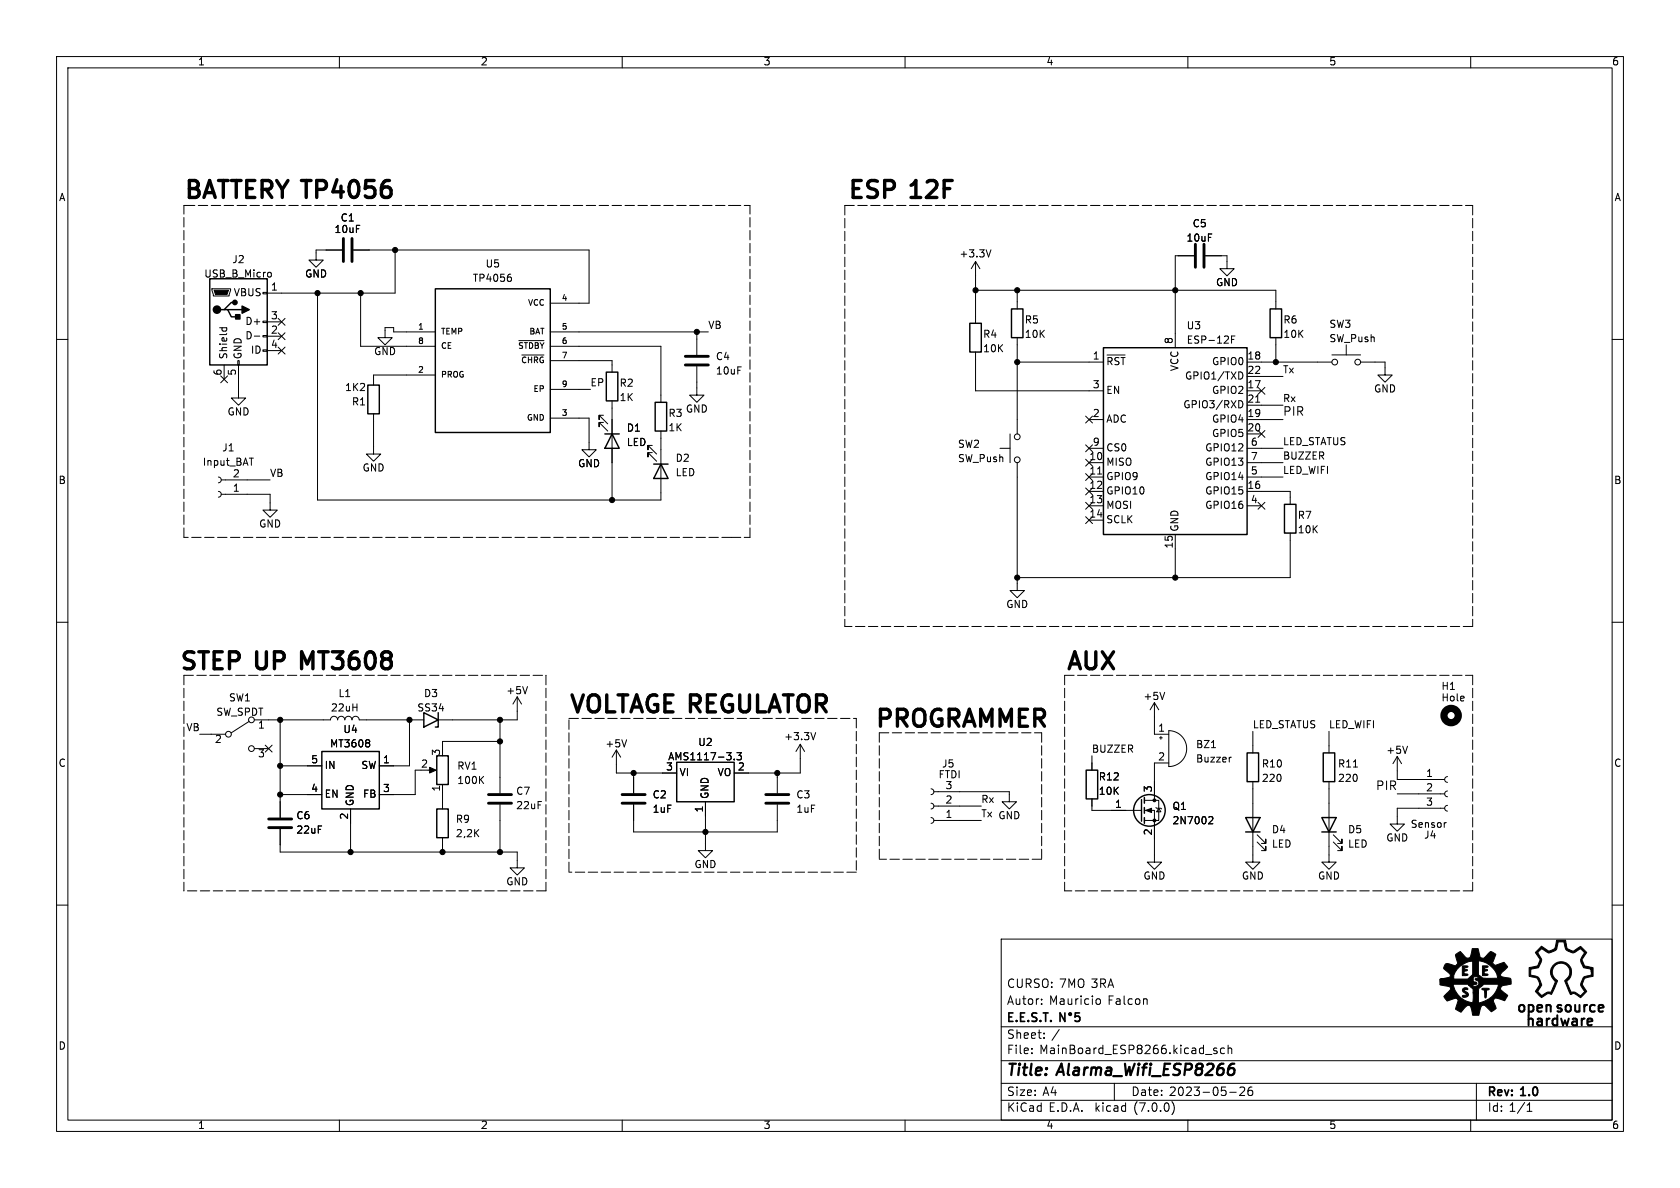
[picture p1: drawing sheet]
<svg xmlns="http://www.w3.org/2000/svg" width="297mm" height="210mm" viewBox="0 0 297 210" stroke-linecap="round" stroke-linejoin="round" font-family="sans-serif">
<g fill="none" stroke="#000" stroke-width=".18">
<path d="M10 10h277v190h-277zM12 12h273v186h-273zM60 10v2M110 10v2M160 10v2M210 10v2M260 10v2M10 60h2M37.5 51.1h3.3v.2l-.3 1h-2.8zM38.8 57.9h1.3M39.3 57.9l-.1 .4M40 57.9l.1 .4"/>
<path d="M45 59.4h.9M46.5 59.3h.7v.3h-.7zM46.5 56.8h.7v.2h-.7zM46.5 51.7h.7v.2h-.7zM47.2 59.4h2.6M47.2 56.9h2.6M47.5 48.1l.3 .1 .2 .2-.1 .5-.4 .1M49.2 56.3l1.2 1.2M49.2 58.8l1.2 1.2M50.4 56.3l-1.2 1.2M50.4 58.8l-1.2 1.2M56.1 51.8v36.6h60.7v-12.2"/>
<path d="M60.5 44.2h-4.6v1.8h1.2l-1.2 1.2-1.3-1.2h1.3M62.5 44.2h41.6v9.4h-6.8M63.8 51.8v9.4h13.2M69.8 44.2v7.6h-22.6M77 58.7h-7.4v-.8h-1.5v1.8h1.2l-1.2 1.3-1.3-1.3h1.3M90.1 48.5h.2M90.2 49l.2 .2v.3l-.2 .2M97.3 58.7h27.9M123.2 58.7v4M172.5 51.3h53.1v3.3M172.5 46.2v11M172.5 46.2l-.8 1.3"/>
<path d="M172.5 46.2l.7 1.3M175.2 44.2l-.4 1.2M179.8 51.3v3.3M179.8 59.7v17M211.1 45.2h-3.3v16.3M213.1 45.2h3.8v2.3h1.3l-1.3 1.3-1.3-1.3h1.3M217.7 60h.4M218.3 59.4h-.6v1.3M225.6 59.7v4.3M285 60h2M39 66.4l1.2 1.3M39.6 64.5v2.6"/>
<path d="M40.2 66.4l-1.2 1.3M42 63.8h.3v.7h-.3zM42.2 64.5v5.9h1.2l-1.2 1.2-1.3-1.2h1.3M46.5 61.8h.7v.3h-.7zM47.2 62h2.6M49.2 61.4l1.2 1.2M50.4 61.4l-1.2 1.2M66 73.2v7.1h1.3l-1.3 1.2-1.2-1.2h1.2M77 66.3h-11v1.8M91.7 60.2h4.5M92.3 62.8h3.9M92.4 60.6h-.5v.4"/>
<path d="M92.5 63.2l-.2 .3M92.7 60.6h.6M92.9 63.2h.1M93 60.6v1M93.4 63.1v1M94 63.1v1M94.2 61l-.2-.4h-.4v1M94.5 63.1v1M95 63.2l.1 .2M95.1 61v-.4h-.5v1M95.5 60.6l.3 .5 .4-.5M95.6 63.2l-.2 .3"/>
<path d="M97.3 73.9h6.8v5.6h1.3l-1.3 1.3-1.2-1.3h1.2M97.3 61.2h19.5v9.9M97.3 63.8h10.9v2M97.3 68.8h7.1M106.7 73.4h-.8v.8v-.8l1.5 1.5M106.7 74.7h-.8v.7v-.7l1.5 1.5M108.2 70.9v17.5M115.3 78.7h-.7v.8v-.8l1.5 1.6M123.2 64.8v5.1h1.3l-1.3 1.2-1.3-1.2h1.3M172.5 62.2v6.9h22.6M176.8 79.2h1.8M178.6 76.7v5.1"/>
<path d="M179.8 64h15.3M191.9 78.6l1.2 1.3M191.9 73.6l1.2 1.2M192.5 79.2h2.6M192.5 74.2h2.6M193.1 78.6l-1.2 1.3M193.1 73.6l-1.2 1.2M195.7 62.8h3.2M196.6 63.6l-.1-.3-.6-.1v1.3M197.8 63.3l-.5-.1-.2 .4M198.2 63.2h.7M198.5 63.2v1.3"/>
<path d="M219 70.8a.64 .64 0 0 1 .7 .7 .64 .64 0 0 1-.7 .6M219.3 65.7a.68 .68 0 0 1 .4 .7 .68 .68 0 0 1-.4 .6M220.5 64h15M220.5 79.2h6.3M220.5 69.1h2.5M220.5 74.2h6.3M220.5 76.7h2.5M220.5 71.6h6.3M220.5 66.5h6.3M222 71.1h.7M222.4 76.1l1.2 1.2M222.4 68.5l1.2 1.2"/>
<path d="M223.6 76.1l-1.2 1.2M223.6 68.5l-1.2 1.2M235.5 62.7h5M238 61v1.7M240.5 64h4.4v2.3h1.2l-1.2 1.3-1.3-1.3h1.3M38.6 84.3l.4 .2 .1 .3-.1 .4-.4 .1M38.6 86.9l.4 .1 .1 .4-.1 .3-.4 .2M39.1 87.4h8.7v2.8h1.2l-1.2 1.2-1.3-1.2h1.3M39.1 84.8h8.7M44.1 81h.7M115.3 80h-.7v.8v-.8l1.5 1.5M179.8 81.8v22.6h1.3l-1.3 1.3-1.2-1.3h1.2"/>
<path d="M191.9 83.7l1.2 1.2M191.9 81.2l1.2 1.2M191.9 86.3l1.2 1.2M191.9 91.3l1.2 1.3M191.9 88.8l1.2 1.2M192.5 81.8h2.6M192.5 84.3h2.6M192.5 86.9h2.6M192.5 89.4h2.6M192.5 91.9h2.6M193.1 83.7l-1.2 1.2M193.1 81.2l-1.2 1.2"/>
<path d="M193.1 86.3l-1.2 1.2M193.1 91.3l-1.2 1.3M193.1 88.8l-1.2 1.2M194 83.8h.8M207.8 94.5v7.6M220.5 86.9h7.6v2.3M220.5 81.8h6.3M220.5 84.3h6.3M220.5 89.4h2.5M222.4 88.8l1.2 1.2M223.6 88.8l-1.2 1.2M228.1 94.2v7.9h-48.3"/>
<path d="M10 110h2M285 110h2M35.3 129.8h4.6M44.1 127.5l-3.2 2M45 127.3h13.4a.64 .64 0 0 1 .7-.7 .64 .64 0 0 1 .6 .7 .64 .64 0 0 1 .6-.7 .64 .64 0 0 1 .7 .7 .64 .64 0 0 1 .6-.7 .64 .64 0 0 1 .6 .7 .64 .64 0 0 1 .7-.7 .64 .64 0 0 1 .6 .7h11.4M45 132.3h2.5M46.9 131.7l1.2 1.2M48.1 131.7l-1.2 1.2M49.5 127.3v17.2M49.5 135.4h7.4M65.3 130.9v.3M65.3 131.4v.5"/>
<path d="M72.4 127.3v8.1h-5.3M74.4 136.1h-1v4.4h-6.3M75.7 136.1h1M78.2 138.7v4.3M88.4 127.3v12.9M88.4 131.1h-10.2v1.2M91.4 123.2v4.1h-13.9M91.4 123.2l-.7 1.3M91.4 123.2l.8 1.3M93.3 121.4l-.5 1.2M109 132.6l-.8 1.3M109 132.6v4.1h10.6"/>
<path d="M109 132.6l.7 1.3M110.8 130.8l-.4 1.2M112 136.7v3.5M129.8 134.2v.1M130.3 133.1h.8l-.5 .4 .4 .2v.5l-.2 .1-.5-.1M137.4 136.7v3.5M141.5 131.6l-.8 1.2M141.5 131.6v5.1h-11.7M141.5 131.6l.7 1.2M144.2 129.5l-.4 1.3M164.6 139.4l.4 .2 .1 .4-.2 .3-.3 .2M165.1 140h13.3v1.7h1.3l-1.3 1.3-1.2-1.3h1.2"/>
<path d="M193 133.6v2.5M204.1 124.2v5.6h2.5M204.1 124.2l-.8 1.3M204.1 124.2l.8 1.3M205 130.4h.5M205.2 130.2v.5M205.9 122.4l-.4 1.3M206.6 129.2a3.2 3.2 0 0 1 3.2 3.1 3.2 3.2 0 0 1-3.2 3.2zM206.6 134.9h-2.5v6.6M217.7 133.9h-.3M221.5 138.2v14.2h1.3l-1.3 1.3-1.3-1.3h1.3M221.5 129.3v3.8"/>
<path d="M234.9 138.2v14.2h1.3l-1.3 1.3-1.2-1.3h1.2M234.9 129.3v3.8M247 133.7v4.1h8.4M247 133.7l-.7 1.3M247 133.7l.8 1.3M248.8 131.9l-.4 1.3M255.9 139.8l-.4 .2-.1 .3 .1 .4 .4 .1M255.9 137.3l-.4 .2-.1 .3 .1 .3 .4 .2M10 160h2M49.5 146.6v4h41.9v2.8h1.3l-1.3 1.3-1.2-1.3h1.2M49.5 140.5h7.4M62 143v7.6"/>
<path d="M78.2 148.1v2.5M88.4 142.2v8.4M112 142.2v4.9h25.4v-4.9M124.7 141.7v8.7h1.3l-1.3 1.2-1.3-1.2h1.3M164.6 142l.4 .1 .1 .4-.2 .4-.3 .1M164.6 144.5l.4 .2 .1 .3-.2 .4-.3 .1M165.1 142.5h8.4M165.1 145h8.4M193 141.2v2.1h8.8M202.3 143.3h1.8v9.1h1.3l-1.3 1.3-1.3-1.3h1.3M202.3 141.5h2.6v3.5h-2.6M204.3 142.7l.2 .2h.7l.2 .1"/>
<path d="M204.9 142.9l.3 .6h-.7zM213.9 144.4h.4l.1 .3-.8 .9h.8M222.2 148.8l1.6 1.6v-.8v.8h-.8M222.2 147.6l1.6 1.5v-.8v.8h-.8M235.7 148.8l1.5 1.6v-.8v.8h-.7M235.7 147.6l1.5 1.5v-.8v.8h-.7M247 140.3h8.4M255.4 142.9h-8.4v2.8h1.3l-1.3 1.2-1.3-1.2h1.3M255.7 145.4l-.3 .1M255.9 142.4l-.4 .1-.1 .4 .1 .3 .4 .2M285 160h2M177 166h108v32h-108z"/>
<path d="M184.1 177.4v.2M184.1 176.6v.2M193.9 176.6h.4l.2 .2v.6l-.2 .2-.4-.1M202.7 176.6l.1 1M60 198v2M110 198v2M160 198v2M177 194.5h108M177 191.5h108M177 187.5h108M177 181.5h108M182.4 186.1v.2"/>
<path d="M182.4 185.3v.2M184.6 183.4v.2M184.6 182.6v.2M197 191.5v3M207.2 194.8a1.74 1.74 0 0 1 0 2.2M210 198v2M215.1 185.3h-.3l-.3 .2 .1 .2 .5 .1v.4h-.6M216.5 185.3h-.5l-.2 .2v.5l.1 .2h.6M217.1 185.4l.2-.1h.4l.1 1M217.1 184.8v1.5M217.4 193.1h1.1M219.2 192.3l.6-.1 .2 .1v.3l-.9 1.1h.9"/>
<path d="M221.3 192.2a.59 .59 0 0 0-.7 .6v.6l.2 .2 .4 .1 .2-.2 .1-.5-.2-.2-.4-.1-.3 .3M260 198v2M261 191.5v6.5M270 196.5h.8M270 195.4l.4-.4v1.5"/>
<circle cx="179.8" cy="77.2" r=".51"/>
<circle cx="236" cy="64" r=".51"/>
<circle cx="240" cy="64" r=".51"/>
<circle cx="179.8" cy="81.3" r=".51"/>
<circle cx="40.4" cy="129.8" r=".51"/>
<circle cx="44.5" cy="127.3" r=".51"/>
<circle cx="44.5" cy="132.3" r=".51"/>
</g>
<path d="M217.5 188.8h.4l.3 .2v.7a.66 .66 0 0 1-.8 .3M218.2 188l-.6 .1" fill="none" stroke="#000" stroke-width=".4"/>
<g fill="none" stroke="#000" stroke-width=".3">
<path d="M188.3 179.1v1.5l-.9-1.5v1.5M190.8 179.1h-.7l-.1 .7 .3-.2 .5 .1 .1 .2-.1 .5-.2 .2-.6-.2"/>
<circle cx="189.2" cy="179.3" r=".21"/>
</g>
<g fill="none" stroke="#000" stroke-width=".25">
<path d="M37.1 49.3h10.1v15.2h-10.1zM39.6 54.7h.7l.6 1.3h1.3M40.3 54.7h2.5M41.5 53.5h-.6l-1.3 1.2h-.6M77 51.1h20.3v25.4h-20.3zM171.4 57.2h2.1v5h-2.1zM178.8 54.6h2v5.1h-2zM224.5 54.6h2.1v5.1h-2.1zM65 68.1h2.1v5.1h-2.1zM106.9 76.7h2.6M107.2 65.8h2v5.1h-2zM108.2 76.7l1.3 2.5h-2.6z"/>
<path d="M115.8 71.1h2.1v5.1h-2.1zM195.1 61.5h25.4v33h-25.4zM115.6 82h2.5M116.8 82l1.3 2.6h-2.5zM227.1 89.2h2v5h-2zM56.9 132.8h10.2v10.2h-10.2zM74.9 126l2.6 1.3-2.6 1.2zM77.2 133.6h2v5.1h-2zM77.5 126v2.5h-.5M119.6 134.7h10.2v7h-10.2zM192 136.1h2.1v5.1h-2.1zM220.5 133.1h2v5.1h-2z"/>
<path d="M233.9 133.1h2.1v5.1h-2.1zM77.2 143h2v5.1h-2zM201.8 141.4v3.8M202.3 141v1M202.3 142.7v1.1M202.3 144.5v1M220.2 144.5h2.6l-1.3 2.6zM220.2 147.1h2.6M233.7 144.5h2.5l-1.3 2.6zM233.7 147.1h2.5"/>
<circle cx="203.2" cy="143.3" r="2.79"/>
</g>
<g fill="none" stroke="#000" stroke-width=".51">
<path d="M60.7 42.2v4M62.2 42.2v4M211.3 43.2v4M212.9 43.2v4M121.2 64.5h4M121.2 63h4M47.5 146.3h4.1M47.5 144.8h4.1M86.4 142h4M86.4 140.5h4M110 142h4M110 140.5h4"/>
<path d="M135.4 142h4M135.4 140.5h4"/>
</g>
<g fill="#000" stroke="#000" stroke-width=".25">
<path d="M41.7 55.6h.7v.8h-.7zM42.8 54.1l1.3 .6-1.3 .7z"/>
<circle cx="38.4" cy="54.7" r=".63"/>
<circle cx="41.5" cy="53.5" r=".38"/>
</g>
<g fill="#000" stroke="#000" stroke-width=".18">
<path d="M37.8 51.3h2.6l-.3 .8h-2zM75.9 135.6l1.2 .5-1.2 .6zM202.6 143.3l1-.4v.7zM258.6 174.8h.1a.47 .47 0 0 1 .8 .1h-.6l-.1 .1 .8 .7a.65 .65 0 0 1-.4 .6 .65 .65 0 0 1-.7-.2l.8-.3-.7-.5-.1-.2zM258.5 170.7l1 .1-.1 .2-.6 .2 .6 .3-.5 .2-.1 .2 .2 .2 .4 .1 .1 .2-1 .1zM255.5 170.5l.5-.2 1.3 .5 .4-.5-.4-1.5 .9-.6 .5 .6a.76 .76 0 0 0 1.2 .4l.4-1.5h1l.3 1.2a.52 .52 0 0 0 .8 .4l1-1.1a1.13 1.13 0 0 1 1 .6l-.5 1.4 .2 .3 .2 .2 1.6-.6 .6 .8-1.2 1.3a.36 .36 0 0 0 .3 .5l1.5 .3 .1 1-.9 .1a.73 .73 0 0 0-1 .9l1.2 1-.5 .9-1.6-.5-.3 .3-.1 .4 .5 1.1-.3 .3-.5 .4-1.2-1.1-.4-.1-.3 .4-.4 1.4h-1.1l-.2-1.1a.61 .61 0 0 0-.6-.7 2.81 2.81 0 0 0-1.2 1.2l-1-.5 .4-1.2a.47 .47 0 0 0-.1-.6 .47 .47 0 0 0-.6 0l-1.2 .4-.6-.8 .7-.7a.84 .84 0 0 0 .5-1l-1.8-.4v-.1h2.3a3.8 3.8 0 0 0 3.4 3.2l.1-.4v-1.3h1v1.8a4.2 4.2 0 0 0 3.5-3.3h-2.6l-.9 .7v.8h-1l-.1-.8-.6-.6h.6a.61 .61 0 0 0 1.1 0 .61 .61 0 0 0-.6-.9v-.1l.5-.2v-.2h-.8v.8l.5 .1 .1 .2v.2h-.4a1.23 1.23 0 0 1-1.2 0h-4.9l-.1-.9h5l.8-.8h1.1l.5 .4a.87 .87 0 0 0 1 .2h1.9a3.5 3.5 0 0 0-3.4-3v2.4h-1.1v-2.4a3.6 3.6 0 0 0-3.3 2.8v.4h-2.3l1.5-.4 .2-.1-.1-.4-1.1-1zM262 174.8l1-.1 .3 .2-.5 .2-.2 1.3-.1-.2-.1-1.1-.4-.2zM262.1 170.7l.9 .1v.2l-.6 .2 .6 .3-.5 .2-.1 .4 .6 .1v.2l-.9 .1zM272.5 167.3l1.3 .8 .8-.3a.92 .92 0 0 0 .5-1l.1-.6h1.6l.2 1.5 1.1 .5 1.3-.9 1.1 1.1-.8 1.2 .4 1.2 1.2 .2v.9v-.6l-1.3-.2-.3-.5a1.14 1.14 0 0 1 .1-1.6l.3-.6-.7-.7-.9 .6a1.45 1.45 0 0 1-1.6-.4l-.4-1.4h-1l-.1 .6a1.16 1.16 0 0 1-1.2 1.3 .85 .85 0 0 1-1-.3l-.6-.4-.1 .1-.6 .6 .3 .6a.99 .99 0 0 1 .1 1.5l-.3 .6-1.4 .2v1.1l.5 .1a1.25 1.25 0 0 1 1.3 1.2l.2 .4-.8 1.2 .8 .7 1-.6h.6l.8-1.9a1.89 1.89 0 0 1 0-3.2 1.89 1.89 0 0 1 2.8 1.5v.1a1.89 1.89 0 0 1-.8 1.6l.7 1.9h.7l1 .6 .8-.7-.6-.8a1.18 1.18 0 0 1 .2-1.4 1.21 1.21 0 0 1 1.3-.7l.2-.1v-1.3l.3 .1v1.5l-.7 .1a1.04 1.04 0 0 0-1.1 1.1v.3l.7 1.2-1.1 1.1-.8-.6a.84 .84 0 0 0-1 0l-1-2.4a1.66 1.66 0 0 0 .9-1.7 1.66 1.66 0 0 0-1.2-1.4 1.62 1.62 0 0 0-1.8 1.1 1.62 1.62 0 0 0 .9 2l-1.1 2.4a.91 .91 0 0 0-1.2 .2l-.6 .4-.4-.5-.7-.6 .4-.6a1.18 1.18 0 0 0 .2-1.3 1.18 1.18 0 0 0-1.1-.7l-.6-.1v-1.6l1.5-.3 .5-1.1-.9-1.2z"/>
<circle cx="56.1" cy="51.8" r=".46"/>
<circle cx="63.8" cy="51.8" r=".46"/>
<circle cx="69.8" cy="44.2" r=".46"/>
<circle cx="123.2" cy="58.7" r=".46"/>
<circle cx="172.5" cy="51.3" r=".46"/>
<circle cx="179.8" cy="51.3" r=".46"/>
<circle cx="207.8" cy="51.3" r=".46"/>
<circle cx="179.8" cy="64" r=".46"/>
<circle cx="225.6" cy="64" r=".46"/>
<circle cx="108.2" cy="88.4" r=".46"/>
<circle cx="179.8" cy="102.1" r=".46"/>
<circle cx="207.8" cy="102.1" r=".46"/>
<circle cx="49.5" cy="127.3" r=".46"/>
<circle cx="49.5" cy="135.4" r=".46"/>
<circle cx="72.4" cy="127.3" r=".46"/>
<circle cx="88.4" cy="127.3" r=".46"/>
<circle cx="88.4" cy="131.1" r=".46"/>
<circle cx="112" cy="136.7" r=".46"/>
<circle cx="137.4" cy="136.7" r=".46"/>
<circle cx="49.5" cy="140.5" r=".46"/>
<circle cx="62" cy="150.6" r=".46"/>
<circle cx="78.2" cy="150.6" r=".46"/>
<circle cx="88.4" cy="150.6" r=".46"/>
<circle cx="124.7" cy="147.1" r=".46"/>
<circle cx="204.1" cy="141.5" r=".25"/>
<circle cx="204.1" cy="145" r=".25"/>
</g>
<path d="M281.4 181.2h-.2" fill="none" stroke="#000" stroke-width=".36"/>
<circle cx="256.5" cy="126.5" r="1.27" fill="none" stroke="#000" stroke-width="1.3"/>
<g fill="none" stroke="#000" stroke-width=".18" stroke-dasharray="1.7 .6">
<path d="M32.8 36.3h96.5M129.3 36.3h3.3M149.4 36.3v74.4M149.4 36.3h110.9M260.3 36.3v74.4M32.5 95v-58.7M129.3 95h-96.8M129.3 95h3.3M132.6 95v-58.7M32.5 119.4h64M32.5 119.4v38.1M96.5 119.4v38.1"/>
<path d="M188.2 119.4v38.1M188.2 119.4h72.1M260.3 110.7h-110.9M260.3 119.4v38.1M100.6 127h50.8M100.6 127.3v27.1M151.4 127v27.2M155.4 129.5v22.4M155.4 129.5h28.7M184.1 129.5v22.4M96.5 157.5h-64M151.4 154.2h-50.8"/>
<path d="M184.1 151.9h-28.7M260.3 157.5h-72.1"/>
</g>
<g font-size="4.2">
<text x="32.8" y="35.6">BATTERY TP4056</text>
<text x="150.1" y="35.6">ESP 12F</text>
<text x="32" y="118.9">STEP UP</text>
<text x="54.4" y="118.9">MT3608</text>
<text x="188.7" y="118.9">AUX</text>
<text x="100.8" y="126.5">VOLTAGE REGULATOR</text>
<text x="154.9" y="129">PROGRAMMER</text>
</g>
<g font-size="2.8">
<text x="178" y="190.8">Title:</text>
<text x="187.1" y="190.8">Alarma_Wifi_ESP8266</text>
</g>
<g font-size="2.5">
<text x="268" y="179.5">open source</text>
<text x="269.5" y="181.9">hardware</text>
</g>
<g font-size="2.1">
<text x="226.8" y="73.7">PIR</text>
<text x="243.2" y="139.9">PIR</text>
<text x="178" y="177.9">Autor:</text>
<text x="178" y="174.9">CURSO: 7MO 3RA</text>
<text x="185.5" y="177.9">Mauricio</text>
<text x="195.9" y="177.9">Falcon</text>
<text x="178" y="183.9">Sheet:</text>
<text x="178" y="181.1">E.E.S.T.</text>
<text x="185.9" y="183.9">/</text>
<text x="178" y="186.6">File:</text>
<text x="183.8" y="186.6">MainBoard_ESP8266.kicad_sch</text>
<text x="178" y="196.8">KiCad</text>
<text x="178" y="194">Size:</text>
<text x="184.3" y="194">A4</text>
<text x="185.4" y="196.8">E.D.A.</text>
<text x="193.7" y="196.8">kicad</text>
<text x="200" y="194">Date:</text>
<text x="200.6" y="196.8">(7.0.0)</text>
<text x="206.7" y="194">2023-05-26</text>
<text x="263" y="194.2">Rev:</text>
<text x="263" y="196.8">Id: 1/1</text>
<text x="269" y="194.2">1.0</text>
</g>
<g font-size="1.8">
<text x="35" y="11.8">1</text>
<text x="85" y="11.8">2</text>
<text x="135" y="11.8">3</text>
<text x="185" y="11.8">4</text>
<text x="235" y="11.8">5</text>
<text x="285" y="11.8">6</text>
<text x="10.4" y="35.8">A</text>
<text x="285.4" y="35.8">A</text>
<text x="59.1" y="41.5">10uF</text>
<text x="60.2" y="39.4">C1</text>
<text x="210.8" y="40.4">C5</text>
<text x="41" y="46.8">J2</text>
<text x="85.8" y="47.6">U5</text>
<text x="169.6" y="45.8">+3.3V</text>
<text x="209.7" y="43">10uF</text>
<text x="36.1" y="49.3">USB_B_Micro</text>
<text x="41.2" y="52.6">VBUS</text>
<text x="47.8" y="51.6">1</text>
<text x="53.9" y="49.3">GND</text>
<text x="83.5" y="50.1">TP4056</text>
<text x="214.9" y="50.9">GND</text>
<text x="43.3" y="57.7">D+</text>
<text x="47.8" y="59.2">2</text>
<text x="47.8" y="56.6">3</text>
<text x="125.2" y="58.3">VB</text>
<text x="181.1" y="57.5">R5</text>
<text x="209.7" y="58.5">U3</text>
<text x="226.8" y="57.5">R6</text>
<text x="235" y="58.2">SW3</text>
<text x="40.4" y="63.5" transform="rotate(-90 40.4 63.5)">Shield</text>
<text x="43" y="63.5" transform="rotate(-90 43 63.5)">GND</text>
<text x="43.3" y="60.3">D-</text>
<text x="44.2" y="62.8">ID</text>
<text x="47.8" y="61.7">4</text>
<text x="66.1" y="63.1">GND</text>
<text x="126.5" y="63.9">C4</text>
<text x="173.7" y="60">R4</text>
<text x="173.7" y="62.5">10K</text>
<text x="181.1" y="60">10K</text>
<text x="193.1" y="63.8">1</text>
<text x="195.6" y="65.4">~{RST}</text>
<text x="207.5" y="60.9" transform="rotate(-90 207.5 60.9)">8</text>
<text x="208.6" y="65.7" transform="rotate(-90 208.6 65.7)">VCC</text>
<text x="209.7" y="61">ESP-12F</text>
<text x="214.2" y="64.8">GPIO0</text>
<text x="220.5" y="63.8">18</text>
<text x="226.8" y="60">10K</text>
<text x="235" y="60.8">SW_Push</text>
<text x="39.4" y="66.5" transform="rotate(-90 39.4 66.5)">6</text>
<text x="41.9" y="66.5" transform="rotate(-90 41.9 66.5)">5</text>
<text x="60.9" y="69.4">1K2</text>
<text x="62.2" y="71.9">R1</text>
<text x="104.4" y="68.5">EP</text>
<text x="109.5" y="68.6">R2</text>
<text x="109.5" y="71.2">1K</text>
<text x="126.5" y="66.5">10uF</text>
<text x="193.1" y="68.8">3</text>
<text x="195.6" y="69.9">EN</text>
<text x="209.4" y="67.4">GPIO1/TXD</text>
<text x="214.2" y="69.9">GPIO2</text>
<text x="220.5" y="68.8">17</text>
<text x="220.5" y="71.4">21</text>
<text x="220.5" y="66.3">22</text>
<text x="226.8" y="66.2">Tx</text>
<text x="226.8" y="71.3">Rx</text>
<text x="242.9" y="69.7">GND</text>
<text x="40.2" y="73.7">GND</text>
<text x="110.8" y="76.6">D1</text>
<text x="118.1" y="74">R3</text>
<text x="118.1" y="76.5">1K</text>
<text x="121.2" y="73.2">GND</text>
<text x="193.1" y="73.9">2</text>
<text x="195.6" y="75">ADC</text>
<text x="209.1" y="72.5">GPIO3/RXD</text>
<text x="214.2" y="75">GPIO4</text>
<text x="214.2" y="77.5">GPIO5</text>
<text x="220.5" y="73.9">19</text>
<text x="220.5" y="76.5">20</text>
<text x="35.8" y="82.6">Input_BAT</text>
<text x="39.2" y="80.1">J1</text>
<text x="64" y="83.6">GND</text>
<text x="102.1" y="82.9">GND</text>
<text x="110.8" y="79.1">LED</text>
<text x="119.4" y="81.9">D2</text>
<text x="169.3" y="79.4">SW2</text>
<text x="169.3" y="82">SW_Push</text>
<text x="192.5" y="81.5">10</text>
<text x="193.1" y="79">9</text>
<text x="195.6" y="82.6">MISO</text>
<text x="195.6" y="80.1">CS0</text>
<text x="212.9" y="80.1">GPIO12</text>
<text x="212.9" y="82.6">GPIO13</text>
<text x="221.1" y="79">6</text>
<text x="221.1" y="81.5">7</text>
<text x="226.8" y="78.9">LED_STATUS</text>
<text x="226.8" y="81.4">BUZZER</text>
<text x="226.8" y="84">LED_WIFI</text>
<text x="10.3" y="85.8">B</text>
<text x="41.1" y="87.1">1</text>
<text x="41.1" y="84.6">2</text>
<text x="47.8" y="84.5">VB</text>
<text x="119.4" y="84.5">LED</text>
<text x="192.5" y="84.1">11</text>
<text x="192.5" y="86.6">12</text>
<text x="192.5" y="89.2">13</text>
<text x="195.6" y="85.2">GPIO9</text>
<text x="195.6" y="87.7">GPIO10</text>
<text x="212.9" y="87.7">GPIO15</text>
<text x="212.9" y="85.2">GPIO14</text>
<text x="220.5" y="86.6">16</text>
<text x="221.1" y="89.2">4</text>
<text x="221.1" y="84.1">5</text>
<text x="285.3" y="85.8">B</text>
<text x="45.8" y="93.5">GND</text>
<text x="192.5" y="91.7">14</text>
<text x="195.6" y="90.2">MOSI</text>
<text x="195.6" y="92.8">SCLK</text>
<text x="208.6" y="94" transform="rotate(-90 208.6 94)">GND</text>
<text x="212.9" y="90.2">GPIO16</text>
<text x="229.4" y="92">R7</text>
<text x="229.4" y="94.6">10K</text>
<text x="207.5" y="97" transform="rotate(-90 207.5 97)">15</text>
<text x="177.8" y="107.8">GND</text>
<text x="40.4" y="124.3">SW1</text>
<text x="59.8" y="123.5">L1</text>
<text x="74.9" y="123.5">D3</text>
<text x="89.4" y="123">+5V</text>
<text x="202.1" y="124">+5V</text>
<text x="254.8" y="122.2">H1</text>
<text x="254.8" y="124.3">Hole</text>
<text x="32.8" y="129.4">VB</text>
<text x="37.9" y="131.7">2</text>
<text x="38.2" y="126.8">SW_SPDT</text>
<text x="45.6" y="129.2">1</text>
<text x="58.4" y="126">22uH</text>
<text x="60.6" y="129.9">U4</text>
<text x="73.7" y="126">SS34</text>
<text x="138.6" y="131.1">+3.3V</text>
<text x="204.7" y="129.5">1</text>
<text x="221.5" y="128.9">LED_STATUS</text>
<text x="234.9" y="128.9">LED_WIFI</text>
<text x="10.3" y="135.8">C</text>
<text x="45.6" y="134.2">3</text>
<text x="55" y="135.1">5</text>
<text x="57.4" y="136.2">IN</text>
<text x="58.3" y="132.4">MT3608</text>
<text x="63.8" y="136.2">SW</text>
<text x="67.7" y="135.1">1</text>
<text x="74.4" y="135.9">2</text>
<text x="78" y="133.6" transform="rotate(-90 78 133.6)">3</text>
<text x="80.8" y="136.3">RV1</text>
<text x="107" y="132.4">+5V</text>
<text x="117.7" y="136.4">3</text>
<text x="118.1" y="134.7">AMS1117-3.3</text>
<text x="120.1" y="137.5">VI</text>
<text x="123.4" y="132.1">U2</text>
<text x="126.7" y="137.5">VO</text>
<text x="130.4" y="136.4">2</text>
<text x="165.9" y="137.9">FTDI</text>
<text x="166.5" y="136">J5</text>
<text x="193" y="133.3">BUZZER</text>
<text x="204.7" y="134.6">2</text>
<text x="211.4" y="132.5">BZ1</text>
<text x="211.4" y="135.1">Buzzer</text>
<text x="223" y="136">R10</text>
<text x="236.5" y="136">R11</text>
<text x="245" y="133.5">+5V</text>
<text x="252.1" y="137.5">1</text>
<text x="285.3" y="135.8">C</text>
<text x="55" y="140.2">4</text>
<text x="57.4" y="141.3">EN</text>
<text x="62.8" y="142.5" transform="rotate(-90 62.8 142.5)">GND</text>
<text x="64.1" y="141.3">FB</text>
<text x="67.7" y="140.2">3</text>
<text x="78" y="140" transform="rotate(-90 78 140)">1</text>
<text x="80.8" y="138.9">100K</text>
<text x="91.2" y="140.8">C7</text>
<text x="91.2" y="143.3">22uF</text>
<text x="115.3" y="141.4">C2</text>
<text x="115.3" y="144">1uF</text>
<text x="124.5" y="143.7" transform="rotate(-90 124.5 143.7)">1</text>
<text x="125.5" y="141.2" transform="rotate(-90 125.5 141.2)">GND</text>
<text x="140.7" y="141.4">C3</text>
<text x="140.7" y="144">1uF</text>
<text x="167.1" y="142.2">2</text>
<text x="167.1" y="139.7">3</text>
<text x="173.5" y="142.1">Rx</text>
<text x="194.2" y="138.2">R12</text>
<text x="194.2" y="140.8">10K</text>
<text x="197.1" y="143">1</text>
<text x="203.8" y="140.1" transform="rotate(-90 203.8 140.1)">3</text>
<text x="207.2" y="143.4">Q1</text>
<text x="223" y="138.5">220</text>
<text x="236.5" y="138.5">220</text>
<text x="252.1" y="140.1">2</text>
<text x="252.1" y="142.6">3</text>
<text x="52.3" y="145.1">C6</text>
<text x="52.3" y="147.6">22uF</text>
<text x="61.7" y="144.9" transform="rotate(-90 61.7 144.9)">2</text>
<text x="80.5" y="145.7">R9</text>
<text x="80.5" y="148.3">2,2K</text>
<text x="167.1" y="144.8">1</text>
<text x="173.5" y="144.7">Tx GND</text>
<text x="203.8" y="147.7" transform="rotate(-90 203.8 147.7)">2</text>
<text x="207.2" y="146">2N7002</text>
<text x="224.8" y="147.6">D4</text>
<text x="238.3" y="147.6">D5</text>
<text x="245" y="149">GND</text>
<text x="249.3" y="146.6">Sensor</text>
<text x="251.7" y="148.5">J4</text>
<text x="122.7" y="153.7">GND</text>
<text x="202.1" y="155.8">GND</text>
<text x="219.5" y="155.8">GND</text>
<text x="224.8" y="150.1">LED</text>
<text x="233" y="155.8">GND</text>
<text x="238.3" y="150.1">LED</text>
<text x="89.4" y="156.8">GND</text>
<text x="10.3" y="185.8">D</text>
<text x="285.3" y="185.8">D</text>
<text x="35" y="199.8">1</text>
<text x="85" y="199.8">2</text>
<text x="135" y="199.8">3</text>
<text x="185" y="199.8">4</text>
<text x="235" y="199.8">5</text>
<text x="285" y="199.8">6</text>
</g>
<g font-size="1.4">
<text x="99.2" y="53.3">4</text>
<text x="73.8" y="58.4">1</text>
<text x="78" y="59.4">TEMP</text>
<text x="93.2" y="54.3">VCC</text>
<text x="93.4" y="59.4">BAT</text>
<text x="99.2" y="58.4">5</text>
<text x="73.8" y="61">8</text>
<text x="78" y="61.9">CE</text>
<text x="91.4" y="62.4">~{STDBY}</text>
<text x="92" y="64.9">~{CHRG}</text>
<text x="99.2" y="61">6</text>
<text x="99.2" y="63.5">7</text>
<text x="73.8" y="66">2</text>
<text x="78" y="67">PROG</text>
<text x="94.2" y="69.5">EP</text>
<text x="99.2" y="68.6">9</text>
<text x="93" y="74.6">GND</text>
<text x="99.2" y="73.7">3</text>
</g>
</svg>
